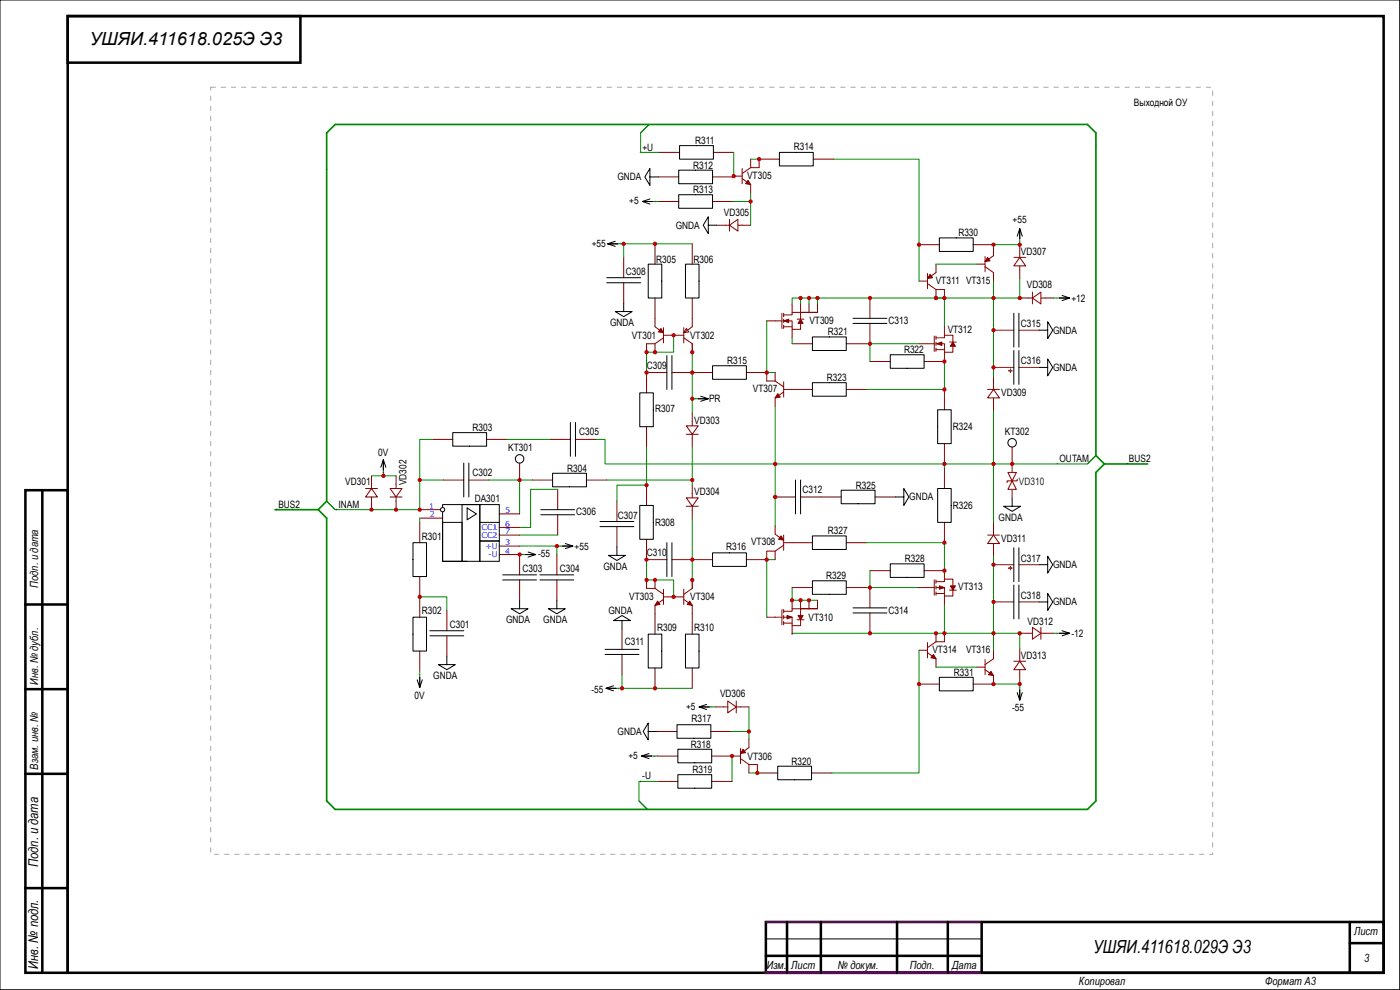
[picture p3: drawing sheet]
<svg xmlns="http://www.w3.org/2000/svg" width="420mm" height="297mm" viewBox="0 0 420 297" stroke-linecap="round" stroke-linejoin="round" font-family="sans-serif">
<g fill="none" stroke="#800" stroke-width=".3">
<path d="M196.6 95.5v2.5l2.5 1.8M199.1 98.3v4.6M196.6 103.1v2.6M199.1 101.3l-2.5 1.8h-2.5M199.1 100.6h2.6M129.8 131.8h6.1M146 131.8h6.1M165.1 131.8h6.1M172.7 131.8h6.1M109.7 146.6h3.6M111.5 146.6l1.8 2.5h-3.6zM111.5 142.7v3.9"/>
<path d="M111.5 149.1v3.8M117.1 146.6h3.5l-1.7 2.5zM117.1 149.1h3.5M118.9 142.7v3.9M118.9 149.1v3.8M126 156.7v6.1M133.1 144h6.1M140.7 144h6.1M159.8 144h6.1M167.4 146.8v6.1M167.4 154.4v6.1M176 144h6.1"/>
<path d="M126 173v12.2M156 166.4v6.1M156 174v6.1M167.1 166.4v6.1M167.1 174v6.1M126 195.3v6.1M134.1 183.1v6.1M134.1 190.8v6.1"/>
</g>
<g fill="none" stroke="#000" stroke-width=".3">
<path d="M135.9 129.8h10.1v4.1h-10.1zM139.2 138.9v10.2M140.7 138.9v10.2M171.2 126.7v10.2M172.7 126.7v10.2M162.3 152.9h10.2M162.3 154.4h10.2M165.9 142h10.1v4.1h-10.1zM124 162.8h4v10.2h-4zM150.9 174h10.1M150.9 172.5h10.1M162.1 174h10.1"/>
<path d="M162.1 172.5h10.1M124 185.2h4v10.1h-4zM129 190.8h10.2M129 189.2h10.2M131.6 199.4h5.1l-2.6 1.5zM134.1 196.9v2.5M153.4 182.6h5.1l-2.5 1.6zM156 180.1v2.5M164.6 182.6h5.1l-2.6 1.6zM167.1 180.1v2.5"/>
</g>
<path d="M129.8 131.8h-3.8v12.2M152.1 131.8h13M111.5 142.7h7.4M133.1 144h-7.1v8.9h-25.4M146.8 144h9.2v10.2M156 144h3.8M167.4 146.8h-8.1v11.4h-3.3M126 179.1h8.1v4M156 163.8h11.1v2.6M156 160.5h11.4" fill="none" stroke="#080" stroke-width=".3"/>
<path d="M198.4 98.6l.7 1.2-1.5-.2z" fill="#800"/>
<g fill="none" stroke="#800" stroke-width=".3">
<path d="M187.2 77.2v6.1M196.6 73.2v6M207.8 73.2v6M187.2 84.8v6.1M196.6 89.4v6.1M198.4 98.6l.7 1.2-1.5-.2zM205.2 98.3v4.6M206 98.6l.8 1-1.6 .2zM207.8 89.4v8.6l-2.6 1.8M194.1 103.1v2.6M200.2 111.8h-6.1v6.1M201.7 111.8h6.1"/>
<path d="M202.7 100.6h2.5M205.2 101.3l2.6 1.8v2.6M194.1 128v6.1M206 127.8h3.5l-1.7 2.5zM206 130.3h3.5M207.8 124v3.8M207.8 130.3v3.8M194.1 145.5v6.1M206 149.4h3.5l-1.7 2.5zM206 151.9h3.5M207.8 145.5v3.9M207.8 151.9v3.8"/>
<path d="M194.1 161.8v6.1h6.1M196.6 174v2.5l2.5 1.8M199.1 179.8l-2.5 1.8v8.6M199.1 179.1h2.6M199.1 176.8v4.6M201.7 167.9h6.1M186.7 188.7v6.1M186.7 196.3v6.1M207.8 184.2v6M196.6 200.4v6.1M207.8 200.4v6.1"/>
</g>
<g fill="none" stroke="#000" stroke-width=".3">
<path d="M194.6 79.2h4v10.2h-4zM205.7 79.2h4.1v10.2h-4.1zM182.1 83.3h10.2M182.1 84.8h10.2M184.7 93.5h5l-2.5 1.5zM187.2 90.9v2.6M192 117.9h4.1v10.1h-4.1zM200.2 106.7v10.1M201.7 106.7v10.1M192 151.6h4.1v10.2h-4.1zM200.2 162.8v10.2M201.7 162.8v10.2"/>
<path d="M181.6 196.3h10.2M181.6 194.8h10.2M184.1 186.2l2.6-1.5 2.5 1.5zM186.7 186.2v2.5M194.6 190.2h4v10.2h-4zM205.7 190.2h4.1v10.2h-4.1z"/>
</g>
<path d="M207.8 73.2h-20.6v4M201.7 100.6h1M202.2 100.6v5.1h-8.1v6.1M207.8 105.7v18.3M207.8 155.7v18.3M194.1 167.9v6.1h8.1v5.1M201.7 179.1h1M186.7 202.4v4.1h21.1" fill="none" stroke="#080" stroke-width=".3"/>
<path d="M197.4 180.3l.7 1.1-1.5 .2z" fill="#800"/>
<path d="M194.1 174v2.5h2.5M202.7 179.1h2.5M205.2 179.8l2.6 1.8v2.6M205.2 176.8v4.6M207.8 174v2.5l-2.6 1.8M197.4 180.3l.7 1.1-1.5 .2z" fill="none" stroke="#800" stroke-width=".3"/>
<path d="M207 180.3l.8 1.3-1.6-.2z" fill="#800"/>
<path d="M207.8 111.8h6.1M224 111.8h6.1M232.7 111.8v2.5l2.5 1.8M235.2 116.8h2.5M235.2 117.6l-2.5 1.8v2.5M235.2 114.6v4.5M185.2 150.4v6.1M185.2 158v6.1M207.8 174v2.5M207.8 167.9h6.1M224 167.9h6.1M207 180.3l.8 1.3-1.6-.2z" fill="none" stroke="#800" stroke-width=".3"/>
<path d="M213.9 109.7h10.1v4.1h-10.1zM180.1 158h10.1M180.1 156.5h10.1M182.6 166.6h5.1l-2.5 1.5zM185.2 164.1v2.5M213.9 165.9h10.1v4h-10.1z" fill="none" stroke="#000" stroke-width=".3"/>
<path d="M194.1 134.1v11.4h-8.9v4.9M207.8 134.1v11.4M182.1 144h25.7" fill="none" stroke="#080" stroke-width=".3"/>
<path d="M233.4 118.1l.8 1-1.5 .3z" fill="#800"/>
<path d="M230.1 111.8v2.5h2.6M233.4 118.1l.8 1-1.5 .3zM232.7 157.7v2.6l2.5 1.8M232.7 165.4v2.5M235.2 163.6l-2.5 1.8h-2.6M235.2 162.8h2.5M235.2 160.5v4.6" fill="none" stroke="#800" stroke-width=".3"/>
<path d="M234.4 160.8l.8 1.3-1.5-.3z" fill="#800"/>
<path d="M230.1 165.4v2.5M234.4 160.8l.8 1.3-1.5-.3z" fill="none" stroke="#800" stroke-width=".3"/>
<path d="M178.8 131.8h2.8v7.4h51.1M232.7 121.9v35.8" fill="none" stroke="#080" stroke-width=".3"/>
<path d="M235.2 96.3l1.5-.5v1z" fill="#800"/>
<path d="M235.2 96.3l1.5-.5v1z" fill="none" stroke="#800" stroke-width=".3"/>
<path d="M240.3 95.8l.7 1.2h-1.5z" fill="#800"/>
<g fill="none" stroke="#800" stroke-width=".3">
<path d="M230.1 96.3h4.6M234.7 94v4.6M235.2 94.5h2.5v-.8h7.7h-5.1v2.1M235.2 96.3h2.5v2.5h2.6v-2.5M235.2 98h2.5M235.2 94v1M235.2 95.8v1M235.2 97.5v1.1M237.7 91.2v2.5M237.7 98.8v2.5M239.3 95.8h2M240.3 95.8l.7 1.2h-1.5z"/>
<path d="M240.3 91.2v2.5M242.8 91.2v2.5M245.4 91.2v2.5M261.1 89.4v6.1M261.1 97v6.1M283.5 98v2.6M237.7 103.1h6.1M237.7 116.8h6.1M254 103.1h6.1M254 116.8h6.1M261.1 108.5h6.1M275.8 103.1h4.6"/>
<path d="M277.4 108.5h6.1M280.4 100.8v4.6M280.9 103.1h2.6v2.6h2.5v-1.8M280.9 101.3h2.6v-.7h2.5v2M280.9 100.8v1.1M280.9 102.6v1M280.9 104.4v1M280.9 104.9h2.6M283.5 105.7v2.5M283.5 116.8v6.1M285 102.6h2M283.5 133.1v6.1"/>
</g>
<path d="M256 95.5h10.2M256 97h10.2M243.8 101.1h10.2v4.1h-10.2zM243.8 114.8h10.2v4.1h-10.2zM267.2 106.4h10.2v4.1h-10.2zM281.4 122.9h4.1v10.2h-4.1z" fill="none" stroke="#000" stroke-width=".3"/>
<path d="M230.1 96.3v15.5h2.6M237.7 91.2v-1.8h45.8v8.6M240.3 89.4v1.8M242.8 89.4v1.8M245.4 89.4v1.8M237.7 101.3v1.8M283.5 108.2v8.6" fill="none" stroke="#080" stroke-width=".3"/>
<path d="M286 102.6l.8 1.3h-1.6z" fill="#800"/>
<path d="M286 102.6l.8 1.3h-1.6z" fill="none" stroke="#800" stroke-width=".3"/>
<path d="M281.2 103.1l1.5-.5v1z" fill="#800"/>
<path d="M281.2 103.1l1.5-.5v1zM283.5 140.5v6.1M283.5 156.7v6.1M237.7 162.8h6.1M237.7 176.3h6.1M254 162.8h6.1M254 176.3h6.1M261.1 171.2h6.1M261.1 176.3v6.1M277.4 171.2h6.1M261.1 183.9v6.1" fill="none" stroke="#800" stroke-width=".3"/>
<path d="M261.1 103.1h14.7M232.7 167.9h-2.6v17.3M237.7 176.3v3.8h7.7M260.1 176.3h15.7M283.5 181.4v8.6h-45.8v.2" fill="none" stroke="#080" stroke-width=".3"/>
<path d="M281.4 146.6h4.1v10.1h-4.1zM243.8 160.8h10.2v4h-10.2zM243.8 174.2h10.2v4.1h-10.2zM267.2 169.2h10.2v4h-10.2zM256 183.9h10.2M256 182.4h10.2" fill="none" stroke="#000" stroke-width=".3"/>
<path d="M236.2 184.7l1.5 .5-1.5 .5z" fill="#800"/>
<path d="M236.2 184.7l1.5 .5-1.5 .5z" fill="none" stroke="#800" stroke-width=".3"/>
<path d="M239.5 184.7h1.5l-.7 1.2z" fill="#800"/>
<g fill="none" stroke="#800" stroke-width=".3">
<path d="M298.2 99.1h6.1M305.8 99.1h6.1M296.4 116.8h3.6M298.2 116.8l1.8 2.6h-3.6zM298.2 113v3.8M298.2 119.4v3.8M232.7 149.1h6.1M240.3 149.1h12.2M262.6 149.1h6.1M298.2 156.7v3.8M296.4 160.5h3.6M298.2 160.5l1.8 2.6h-3.6z"/>
<path d="M298.2 163.1v3.8M230.1 185.2h4.6M234.7 182.9v4.6M235.2 183.4h2.5v-.8h7.7h-5.1v2.1M235.2 185.2h2.5v2.5h2.6v-1.8M235.2 186.9h2.5M235.2 182.9v1M235.2 184.7v1M235.2 186.4v1.1M237.7 180.1v2.5M237.7 187.7v2.5M239.3 185.9h2"/>
<path d="M239.5 184.7h1.5l-.7 1.2zM240.3 180.1v2.5M242.8 180.1v2.5M245.4 180.1v2.5"/>
</g>
<path d="M304.3 94v10.1M305.8 94v10.1M238.8 144v10.2M240.3 144v10.2M252.5 147.1h10.1v4h-10.1zM268.7 149.1h2.6M271.3 146.6l1.5 2.5-1.5 2.5z" fill="none" stroke="#000" stroke-width=".3"/>
<path d="M298.2 110.2h6.1M305.8 110.2h6.1" fill="none" stroke="#8d2323" stroke-width=".3"/>
<path d="M303.3 110.7v1.1z" fill="#8d2323"/>
<path d="M303.3 110.7v1.1z" fill="none" stroke="#8d2323" stroke-width=".3"/>
<path d="M302.8 111.2l1 .1z" fill="#8d2323"/>
<path d="M302.8 111.2l1 .1zM298.2 169.4h6.1M305.8 169.4h6.1" fill="none" stroke="#8d2323" stroke-width=".3"/>
<path d="M304.3 105.2v10.1M305.8 105.2v10.1" fill="none" stroke="#000" stroke-width=".3"/>
<path d="M303.3 169.9v1z" fill="#8d2323"/>
<path d="M303.3 169.9v1z" fill="none" stroke="#8d2323" stroke-width=".3"/>
<path d="M302.8 170.4h1z" fill="#8d2323"/>
<path d="M302.8 170.4h1z" fill="none" stroke="#8d2323" stroke-width=".3"/>
<path d="M311.9 99.1h2.6M314.5 96.5l1.5 2.6-1.5 2.5zM311.9 110.2h2.6M314.5 107.7l1.5 2.5-1.5 2.6zM304.3 164.3v10.2M304.3 175.5v10.2M305.8 164.3v10.2M305.8 175.5v10.2M311.9 169.4h2.6M314.5 178.1l1.5 2.5-1.5 2.5zM314.5 166.9l1.5 2.5-1.5 2.6zM311.9 180.6h2.6" fill="none" stroke="#000" stroke-width=".3"/>
<g fill="none" stroke="#800" stroke-width=".3">
<path d="M304.3 77.2h3.5M306.1 77.2l1.7 2.6h-3.5zM306.1 73.4v3.8M306.1 79.8v3.8M306.1 89.4h3.8M309.9 89.4l2.5-1.8v3.6zM309.9 87.6v3.6M312.4 89.4h3.8M298.2 180.6h6.1M304.3 198.4h3.5M305.8 180.6h6.1M306.1 198.4l1.7 2.5h-3.5z"/>
<path d="M306.1 190h3.8M306.1 194.6v3.8M309.9 188.2l2.5 1.8-2.5 1.8zM312.4 190h3.8M312.4 188.2v3.6M306.1 200.9v3.8"/>
</g>
<path d="M306.1 83.6v5.8h-7.9M298.2 190h7.9v4.6" fill="none" stroke="#080" stroke-width=".3"/>
<path d="M296.4 77.2l.8 1-1.5 .3z" fill="#800"/>
<path d="M280.9 79.2v2.6l-2.5 1.8M293.1 79.2h2.6M295.7 77v4.5M296.4 77.2l.8 1-1.5 .3zM298.2 74.2v2.5l-2.5 1.8M275.8 84.3h2.6M278.4 85.1l2.5 1.8h2.6M278.4 82v4.6M280.9 86.9v2.5M295.7 80l2.5 1.8v2.5" fill="none" stroke="#800" stroke-width=".3"/>
<path d="M306.1 73.4h-7.9v.8" fill="none" stroke="#080" stroke-width=".3"/>
<path d="M279.1 82.3l.8 1-1.5 .3z" fill="#800"/>
<path d="M275.8 73.4h6.1M292.1 73.4h6.1M279.1 82.3l.8 1-1.5 .3zM283.5 86.9v2.5M295.7 197.9v4.5M298.2 195.1v2.5l-2.5 1.8M293.1 200.2h2.6M295.7 200.9l2.5 1.8v2.5" fill="none" stroke="#800" stroke-width=".3"/>
<path d="M250.2 47.8h25.6v36.5M280.9 79.2h12.2M298.2 84.3v5.1h-17.3" fill="none" stroke="#080" stroke-width=".3"/>
<path d="M281.9 71.4h10.2v4h-10.2z" fill="none" stroke="#000" stroke-width=".3"/>
<path d="M297.4 201.4l.8 1.3-1.5-.3z" fill="#800"/>
<path d="M275.8 195.1h2.6M278.4 195.8l2.5 1.8v2.6M278.4 192.8v4.6M280.9 190v2.5l-2.5 1.8M297.4 201.4l.8 1.3-1.5-.3z" fill="none" stroke="#800" stroke-width=".3"/>
<path d="M280.2 196.3l.7 1.3-1.5-.2z" fill="#800"/>
<path d="M220.2 52.8h2.6M222.8 53.6l2.5 1.8v2.5M222.8 50.5v4.6M225.3 47.8v2.5l-2.5 1.8M227.8 47.8h6.1M244.1 47.8h6.1M280.2 196.3l.7 1.3-1.5-.2zM283.5 190v2.5h-2.6M275.8 205.2h6.1M292.1 205.2h6.1" fill="none" stroke="#800" stroke-width=".3"/>
<path d="M298.2 89.4v23.6M232.7 139.2h50.8M298.2 123.2v33.5M298.2 166.9v23.1M275.8 195.1v36.8h-26.1M283.5 190h14.7v5.1M280.9 200.2h12.2M306.1 204.7v.5h-7.9" fill="none" stroke="#080" stroke-width=".3"/>
<path d="M233.9 45.7h10.2v4.1h-10.2zM301.2 151.9h5.1l-2.5 1.5zM303.8 149.4v2.5M281.9 203.2h10.2v4.1h-10.2z" fill="none" stroke="#000" stroke-width=".3"/>
<path d="M224.5 54.1l.8 1.3-1.5-.3z" fill="#800"/>
<g fill="none" stroke="#800" stroke-width=".3">
<path d="M197.6 53.1h6.1M197.9 45.7h6.1M213.9 53.1h6.1M214.1 45.7h6.1M224.5 54.1l.8 1.3-1.5-.3zM227.8 47.8v2.5h-2.5M197.6 60.5h6.1M213.9 60.5h6.1M215.1 67.6h3.8M218.9 67.6l2.6-1.8v3.5zM218.9 65.8v3.5M221.5 67.6h3.8"/>
<path d="M197.1 219.5h6.1M213.4 219.5h6.1M214.6 212.1h3.8M218.4 210.3l2.6 1.8-2.6 1.8zM221 212.1h3.8M221 210.3v3.6M197.4 226.8h6.1M197.4 234.4h6.1M213.6 226.8h8.6M213.6 234.4h6.1M222.2 227.6l2.6 1.8h2.5M222.2 224.5v4.6"/>
<path d="M224.8 221.7v2.6l-2.6 1.8M224.8 229.4v2.5M227.3 231.9h6.1M243.6 231.9h6.1"/>
</g>
<path d="M220.2 45.7v7.4h-.2M225.3 47.8h2.5M225.3 57.9v9.7M224.8 212.1v9.6M219.7 226.8v7.6M224.8 231.9h2.5" fill="none" stroke="#080" stroke-width=".3"/>
<path d="M195.1 50.5v5.1l-1.6-2.5zM195.1 53.1h2.5M203.7 58.4h10.2v4.1h-10.2zM203.7 51.1h10.2v4h-10.2zM204 43.7h10.1v4.1h-10.1zM212.6 65v5.1l-1.5-2.5zM212.6 67.6h2.5M203.2 217.4h10.2v4.1h-10.2zM203.5 224.8h10.1v4.1h-10.1zM203.5 232.4h10.1v4.1h-10.1zM233.4 229.9h10.2v4h-10.2z" fill="none" stroke="#000" stroke-width=".3"/>
<path d="M223 224.8l.8 1-1.6 .3z" fill="#800"/>
<g fill="none" stroke="#800" stroke-width=".3">
<path d="M126 152.9h6.1M126 155.4h6.8M149.9 154.2h6.1M149.9 158.2h6.1M149.9 163.8h6.1M149.9 166.4h6.1M149.9 160.5h6.1M275.8 176.3h4.6M280.4 174v4.6M280.9 176.3h2.6v2.5h2.5v-1.8M280.9 174.5h2.6v-.8h2.5v2.1M280.9 174v1"/>
<path d="M280.9 175.8v1M280.9 177.5v1.1M280.9 178.1h2.6M283.5 171.2v2.5M283.5 178.8v2.6M285 177h2M223 224.8l.8 1-1.6 .3zM227.3 229.4v2.5"/>
</g>
<g fill="none" stroke="#000" stroke-width=".3">
<path d="M132.8 156.7h5.9v11.7h-5.9zM132.8 153.7v14.7h7.4M138.7 151.4h5.3v17h-5.3zM140.2 152.4l2.8 1.8-2.8 1.8zM144 151.4h5.9v10.9h-5.9zM144 151.4h-11.2v.7M144 156.7h5.9M144 162.3h5.9v6.1h-5.9zM194.6 216.9v5.1l-1.6-2.5zM194.6 219.5h2.5"/>
<circle cx="132.8" cy="152.9" r=".64"/>
</g>
<g fill="#000">
<path d="M328.9 136.7l-2.5 2.5zM98 150.4l2.6 2.5z"/>
<path d="M317.5 138.9v.5zM317.2 139.2h.6z"/>
<path d="M338.3 138.9v.5zM338.1 139.2h.5z"/>
<path d="M83.1 152.7v.5zM82.8 152.9h.5z"/>
<path d="M101.1 152.7v.5zM100.8 152.9h.5z"/>
</g>
<path d="M220 60.5h5.3M260.1 116.8h23.4M260.1 103.1h1v5.4M283.5 139.2v1.3M328.9 136.7l-2.5 2.5h-28.2M98 150.4l2.6 2.5M126 155.4v1.3M260.1 162.8h23.4v8.4M261.1 171.2v5.1M219.5 219.5h5.3" fill="none" stroke="#080" stroke-width=".3"/>
<path d="M344.4 139.2h-12.9l-2.6-2.5v-96.8l-2.5-2.6h-225.8l-2.6 2.6v110.5l-2.5 2.5h-13" fill="none" stroke="#080" stroke-width=".51"/>
<path d="M285.2 175.8h1.6l-.8 1.2z" fill="#800"/>
<path d="M285.2 175.8h1.6l-.8 1.2z" fill="none" stroke="#800" stroke-width=".3"/>
<path d="M281.9 175.8l1.6 .5-1.6 .5z" fill="#800"/>
<path d="M281.9 175.8l1.6 .5-1.6 .5z" fill="none" stroke="#800" stroke-width=".3"/>
<g fill="none" stroke="#080" stroke-width=".3">
<path d="M192.3 39.9v5.8h5.6M185.4 73.2h1.8M195.8 60.5h1.8M306.1 71.6v1.8M316.2 89.4h1.8M207.8 119.6h1.7M115.1 141v1.7M156 166.4h1.7M167.1 163.8h1.8M316.2 190h1.8M126 201.4v1.8M184.9 206.5h1.8"/>
<path d="M212.9 212.1h1.7M306.1 205.2v1.8M195.6 226.8h1.8"/>
</g>
<g fill="#000">
<path d="M192.3 45.5v.5zM192 45.7h.5z"/>
<path d="M186.2 72.9v.5zM185.9 73.2h.5z"/>
<path d="M196.6 60.2v.5zM196.3 60.5h.5z"/>
<path d="M306.1 72.1v.5zM305.8 72.4h.5z"/>
<path d="M317.2 89.2v.5zM317 89.4h.5z"/>
<path d="M208.8 119.4v.5zM208.5 119.6h.5z"/>
<path d="M115.1 141.5v.5zM114.8 141.7h.5z"/>
<path d="M156.7 166.1v.5zM156.5 166.4h.5z"/>
<path d="M168.1 163.6v.5zM167.9 163.8h.5z"/>
<path d="M317.2 189.7v.5zM317 190h.5z"/>
<path d="M126 202.2v.5zM125.7 202.4h.5z"/>
<path d="M185.7 206.2v.6zM185.4 206.5h.5z"/>
<path d="M213.6 211.8v.5zM213.4 212.1h.5z"/>
<path d="M306.1 206v.5zM305.8 206.2h.5z"/>
<path d="M196.3 226.6v.5zM196.1 226.8h.5z"/>
</g>
<g fill="none" stroke="#000" stroke-width=".3">
<path d="M195.1 59.7l-2.3 .8h3h-3l2.3 .7M184.7 72.4l-2.3 .8h3h-3l2.3 .7M305.3 70.9l.8-2.3v3v-3l.7 2.3M318.8 88.6l2.3 .8h-3.1h3.1l-2.3 .8M210.3 118.9l2.3 .7h-3.1h3.1l-2.3 .8M114.3 140.2l.8-2.3v3.1v-3.1l.7 2.3M158.5 165.6l2.3 .8h-3.1h3.1l-2.3 .7M169.7 163.1l2.3 .7h-3.1h3.1l-2.3 .8M318.8 189.2l2.3 .8h-3.1h3.1l-2.3 .8M125.2 204l.8 2.2v-3v3l.7-2.2M184.2 205.7l-2.3 .8h3h-3l2.3 .8M212.1 211.3l-2.3 .8h3.1h-3.1l2.3 .8"/>
<path d="M305.3 207.8l.8 2.3v-3.1v3.1l.7-2.3M194.8 226.1l-2.3 .7h3.1h-3.1l2.3 .8"/>
</g>
<path d="M66.3 26h1.5v.3h-1.5zM69.3 26h1.6v.3h-1.6zM72.4 26h1.5v.3h-1.5zM75.4 26h1.6v.3h-1.6zM78.5 26h1.5v.3h-1.5zM81.5 26h1.6v.3h-1.6zM84.6 26h1.5v.3h-1.5zM87.6 26h1.6v.3h-1.6zM90.7 26h1.5v.3h-1.5zM93.7 26h1.5v.3h-1.5zM96.8 26h1.5v.3h-1.5zM99.8 26h1.5v.3h-1.5zM102.9 26h1.5v.3h-1.5zM105.9 26h1.5v.3h-1.5zM109 26h1.5v.3h-1.5zM112 26h1.5v.3h-1.5zM115.1 26h1.5v.3h-1.5zM118.1 26h1.5v.3h-1.5zM121.2 26h1.5v.3h-1.5zM124.2 26h1.5v.3h-1.5zM127.3 26h1.5v.3h-1.5zM130.3 26h1.5v.3h-1.5zM133.3 26h1.6v.3h-1.6zM136.4 26h1.5v.3h-1.5zM139.4 26h1.6v.3h-1.6zM142.5 26h1.5v.3h-1.5zM145.5 26h1.6v.3h-1.6zM148.6 26h1.5v.3h-1.5zM151.6 26h1.6v.3h-1.6zM154.7 26h1.5v.3h-1.5zM157.7 26h1.6v.3h-1.6zM160.8 26h1.5v.3h-1.5zM163.8 26h1.6v.3h-1.6zM166.9 26h1.5v.3h-1.5zM169.9 26h1.5v.3h-1.5zM173 26h1.5v.3h-1.5zM176 26h1.5v.3h-1.5zM179.1 26h1.5v.3h-1.5zM182.1 26h1.5v.3h-1.5zM185.2 26h1.5v.3h-1.5zM188.2 26h1.5v.3h-1.5zM191.3 26h1.5v.3h-1.5zM194.3 26h1.5v.3h-1.5zM197.4 26h1.5v.3h-1.5zM200.4 26h1.5v.3h-1.5zM203.5 26h1.5v.3h-1.5zM206.5 26h1.5v.3h-1.5zM209.5 26h1.6v.3h-1.6zM212.6 26h1.5v.3h-1.5zM215.6 26h1.6v.3h-1.6zM218.7 26h1.5v.3h-1.5zM221.7 26h1.6v.3h-1.6zM224.8 26h1.5v.3h-1.5zM227.8 26h1.6v.3h-1.6zM230.9 26h1.5v.3h-1.5zM233.9 26h1.6v.3h-1.6zM237 26h1.5v.3h-1.5zM240 26h1.6v.3h-1.6zM243.1 26h1.5v.3h-1.5zM246.1 26h1.5v.3h-1.5zM249.2 26h1.5v.3h-1.5zM252.2 26h1.5v.3h-1.5zM255.3 26h1.5v.3h-1.5zM258.3 26h1.5v.3h-1.5zM261.4 26h1.5v.3h-1.5zM264.4 26h1.5v.3h-1.5zM267.5 26h1.5v.3h-1.5zM270.5 26h1.5v.3h-1.5zM273.6 26h1.5v.3h-1.5zM276.6 26h1.5v.3h-1.5zM279.7 26h1.5v.3h-1.5zM282.7 26h1.5v.3h-1.5zM285.7 26h1.6v.3h-1.6zM288.8 26h1.5v.3h-1.5zM291.8 26h1.6v.3h-1.6zM294.9 26h1.5v.3h-1.5zM297.9 26h1.6v.3h-1.6zM301 26h1.5v.3h-1.5zM304 26h1.6v.3h-1.6zM307.1 26h1.5v.3h-1.5zM310.1 26h1.6v.3h-1.6zM313.2 26h1.5v.3h-1.5zM316.2 26h1.6v.3h-1.6zM319.3 26h1.5v.3h-1.5zM322.3 26h1.5v.3h-1.5zM325.4 26h1.5v.3h-1.5zM328.4 26h1.5v.3h-1.5zM331.5 26h1.5v.3h-1.5zM334.5 26h1.5v.3h-1.5zM337.6 26h1.5v.3h-1.5zM340.6 26h1.5v.3h-1.5zM343.7 26h1.5v.3h-1.5zM346.7 26h1.5v.3h-1.5zM349.8 26h1.5v.3h-1.5zM352.8 26h1.5v.3h-1.5zM355.9 26h1.5v.3h-1.5zM358.9 26h1.5v.3h-1.5zM361.9 26h1.6v.3h-1.6zM363.9 27.2h.2v1.5h-.2zM363.9 30.2h.2v1.6h-.2zM363.9 33.3h.2v1.5h-.2zM363.9 36.3h.2v1.5h-.2zM363.9 39.4h.2v1.5h-.2zM363.9 42.4h.2v1.5h-.2zM363.9 45.5h.2v1.5h-.2zM363.9 48.5h.2v1.5h-.2zM363.9 51.6h.2v1.5h-.2zM363.9 54.6h.2v1.5h-.2zM363.9 57.7h.2v1.5h-.2zM363.9 60.7h.2v1.5h-.2zM363.9 63.8h.2v1.5h-.2zM363.9 66.8h.2v1.5h-.2zM363.9 69.9h.2v1.5h-.2zM363.9 72.9h.2v1.5h-.2zM363.9 75.9h.2v1.6h-.2zM363.9 79h.2v1.5h-.2zM363.9 82h.2v1.6h-.2zM363.9 85.1h.2v1.5h-.2zM363.9 88.1h.2v1.6h-.2zM363.9 91.2h.2v1.5h-.2zM363.9 94.2h.2v1.6h-.2zM363.9 97.3h.2v1.5h-.2zM363.9 100.3h.2v1.6h-.2zM363.9 103.4h.2v1.5h-.2zM363.9 106.4h.2v1.6h-.2zM363.9 109.5h.2v1.5h-.2zM363.9 112.5h.2v1.5h-.2zM363.9 115.6h.2v1.5h-.2zM363.9 118.6h.2v1.5h-.2zM363.9 121.7h.2v1.5h-.2zM363.9 124.7h.2v1.5h-.2zM363.9 127.8h.2v1.5h-.2zM363.9 130.8h.2v1.5h-.2zM363.9 133.9h.2v1.5h-.2zM363.9 136.9h.2v1.5h-.2zM363.9 140h.2v1.5h-.2zM363.9 143h.2v1.5h-.2zM363.9 146.1h.2v1.5h-.2zM363.9 149.1h.2v1.5h-.2zM363.9 152.1h.2v1.6h-.2zM363.9 155.2h.2v1.5h-.2zM363.9 158.2h.2v1.6h-.2zM363.9 161.3h.2v1.5h-.2zM363.9 164.3h.2v1.6h-.2zM363.9 167.4h.2v1.5h-.2zM363.9 170.4h.2v1.6h-.2zM363.9 173.5h.2v1.5h-.2zM363.9 176.5h.2v1.6h-.2zM363.9 179.6h.2v1.5h-.2zM363.9 182.6h.2v1.6h-.2zM363.9 185.7h.2v1.5h-.2zM363.9 188.7h.2v1.5h-.2zM363.9 191.8h.2v1.5h-.2zM363.9 194.8h.2v1.5h-.2zM363.9 197.9h.2v1.5h-.2zM363.9 200.9h.2v1.5h-.2zM363.9 204h.2v1.5h-.2zM363.9 207h.2v1.5h-.2zM363.9 210.1h.2v1.5h-.2zM363.9 213.1h.2v1.5h-.2zM363.9 216.2h.2v1.5h-.2zM363.9 219.2h.2v1.5h-.2zM363.9 222.3h.2v1.5h-.2zM363.9 225.3h.2v1.5h-.2zM363.9 228.3h.2v1.6h-.2zM363.9 231.4h.2v1.5h-.2zM363.9 234.4h.2v1.6h-.2zM363.9 237.5h.2v1.5h-.2zM363.9 240.5h.2v1.6h-.2zM363.9 243.6h.2v1.5h-.2zM363.9 246.6h.2v1.6h-.2zM363.9 249.7h.2v1.5h-.2zM363.9 252.7h.2v1.6h-.2zM363 256.2l1 .1-.1-.5h.2v.6h-1.1zM359.9 256.2h1.5v.2h-1.5zM356.9 256.2h1.5v.2h-1.5zM353.8 256.2h1.5v.2h-1.5zM350.8 256.2h1.5v.2h-1.5zM347.7 256.2h1.5v.2h-1.5zM344.7 256.2h1.5v.2h-1.5zM341.6 256.2h1.6v.2h-1.6zM338.6 256.2h1.5v.2h-1.5zM335.5 256.2h1.6v.2h-1.6zM332.5 256.2h1.5v.2h-1.5zM329.4 256.2h1.6v.2h-1.6zM326.4 256.2h1.5v.2h-1.5zM323.3 256.2h1.6v.2h-1.6zM320.3 256.2h1.5v.2h-1.5zM317.2 256.2h1.6v.2h-1.6zM314.2 256.2h1.5v.2h-1.5zM311.1 256.2h1.6v.2h-1.6zM308.1 256.2h1.5v.2h-1.5zM305.1 256.2h1.5v.2h-1.5zM302 256.2h1.5v.2h-1.5zM299 256.2h1.5v.2h-1.5zM295.9 256.2h1.5v.2h-1.5zM292.9 256.2h1.5v.2h-1.5zM289.8 256.2h1.5v.2h-1.5zM286.8 256.2h1.5v.2h-1.5zM283.7 256.2h1.5v.2h-1.5zM280.7 256.2h1.5v.2h-1.5zM277.6 256.2h1.5v.2h-1.5zM274.6 256.2h1.5v.2h-1.5zM271.5 256.2h1.5v.2h-1.5zM268.5 256.2h1.5v.2h-1.5zM265.4 256.2h1.6v.2h-1.6zM262.4 256.2h1.5v.2h-1.5zM259.3 256.2h1.6v.2h-1.6zM256.3 256.2h1.5v.2h-1.5zM253.2 256.2h1.6v.2h-1.6zM250.2 256.2h1.5v.2h-1.5zM247.1 256.2h1.6v.2h-1.6zM244.1 256.2h1.5v.2h-1.5zM241 256.2h1.6v.2h-1.6zM238 256.2h1.5v.2h-1.5zM234.9 256.2h1.6v.2h-1.6zM231.9 256.2h1.5v.2h-1.5zM228.9 256.2h1.5v.2h-1.5zM225.8 256.2h1.5v.2h-1.5zM222.8 256.2h1.5v.2h-1.5zM219.7 256.2h1.5v.2h-1.5zM216.7 256.2h1.5v.2h-1.5zM213.6 256.2h1.5v.2h-1.5zM210.6 256.2h1.5v.2h-1.5zM207.5 256.2h1.5v.2h-1.5zM204.5 256.2h1.5v.2h-1.5zM201.4 256.2h1.5v.2h-1.5zM198.4 256.2h1.5v.2h-1.5zM195.3 256.2h1.5v.2h-1.5zM192.3 256.2h1.5v.2h-1.5zM189.2 256.2h1.6v.2h-1.6zM186.2 256.2h1.5v.2h-1.5zM183.1 256.2h1.6v.2h-1.6zM180.1 256.2h1.5v.2h-1.5zM177 256.2h1.6v.2h-1.6zM174 256.2h1.5v.2h-1.5zM170.9 256.2h1.6v.2h-1.6zM167.9 256.2h1.5v.2h-1.5zM164.8 256.2h1.6v.2h-1.6zM161.8 256.2h1.5v.2h-1.5zM158.7 256.2h1.6v.2h-1.6zM155.7 256.2h1.5v.2h-1.5zM152.7 256.2h1.5v.2h-1.5zM149.6 256.2h1.5v.2h-1.5zM146.6 256.2h1.5v.2h-1.5zM143.5 256.2h1.5v.2h-1.5zM140.5 256.2h1.5v.2h-1.5zM137.4 256.2h1.5v.2h-1.5zM134.4 256.2h1.5v.2h-1.5zM131.3 256.2h1.5v.2h-1.5zM128.3 256.2h1.5v.2h-1.5zM125.2 256.2h1.5v.2h-1.5zM122.2 256.2h1.5v.2h-1.5zM119.1 256.2h1.5v.2h-1.5zM116.1 256.2h1.5v.2h-1.5zM113 256.2h1.6v.2h-1.6zM110 256.2h1.5v.2h-1.5zM106.9 256.2h1.6v.2h-1.6zM103.9 256.2h1.5v.2h-1.5zM100.8 256.2h1.6v.2h-1.6zM97.8 256.2h1.5v.2h-1.5zM94.7 256.2h1.6v.2h-1.6zM91.7 256.2h1.5v.2h-1.5zM88.6 256.2h1.6v.2h-1.6zM85.6 256.2h1.5v.2h-1.5zM82.5 256.2h1.6v.2h-1.6zM79.5 256.2h1.5v.2h-1.5zM76.5 256.2h1.5v.2h-1.5zM73.4 256.2h1.5v.2h-1.5zM70.4 256.2h1.5v.2h-1.5zM67.3 256.2h1.5v.2h-1.5zM64.3 256.2h1.5v.2h-1.5zM63.1 254.3h.3v1.5h-.3zM63.1 251.2h.3v1.5h-.3zM63.1 248.2h.3v1.5h-.3zM63.1 245.1h.3v1.5h-.3zM63.1 242.1h.3v1.5h-.3zM63.1 239h.3v1.5h-.3zM63.1 236h.3v1.5h-.3zM63.1 232.9h.3v1.5h-.3zM63.1 229.9h.3v1.5h-.3zM63.1 226.8h.3v1.5h-.3zM63.1 223.8h.3v1.5h-.3zM63.1 220.7h.3v1.6h-.3zM63.1 217.7h.3v1.5h-.3zM63.1 214.6h.3v1.6h-.3zM63.1 211.6h.3v1.5h-.3zM63.1 208.5h.3v1.6h-.3zM63.1 205.5h.3v1.5h-.3zM63.1 202.4h.3v1.6h-.3zM63.1 199.4h.3v1.5h-.3zM63.1 196.3h.3v1.6h-.3zM63.1 193.3h.3v1.5h-.3zM63.1 190.2h.3v1.6h-.3zM63.1 187.2h.3v1.5h-.3zM63.1 184.2h.3v1.5h-.3zM63.1 181.1h.3v1.5h-.3zM63.1 178.1h.3v1.5h-.3zM63.1 175h.3v1.5h-.3zM63.1 172h.3v1.5h-.3zM63.1 168.9h.3v1.5h-.3zM63.1 165.9h.3v1.5h-.3zM63.1 162.8h.3v1.5h-.3zM63.1 159.8h.3v1.5h-.3zM63.1 156.7h.3v1.5h-.3zM63.1 153.7h.3v1.5h-.3zM63.1 150.6h.3v1.5h-.3zM63.1 147.6h.3v1.5h-.3zM63.1 144.5h.3v1.6h-.3zM63.1 141.5h.3v1.5h-.3zM63.1 138.4h.3v1.6h-.3zM63.1 135.4h.3v1.5h-.3zM63.1 132.3h.3v1.6h-.3zM63.1 129.3h.3v1.5h-.3zM63.1 126.2h.3v1.6h-.3zM63.1 123.2h.3v1.5h-.3zM63.1 120.1h.3v1.6h-.3zM63.1 117.1h.3v1.5h-.3zM63.1 114h.3v1.6h-.3zM63.1 111h.3v1.5h-.3zM63.1 108h.3v1.5h-.3zM63.1 104.9h.3v1.5h-.3zM63.1 101.9h.3v1.5h-.3zM63.1 98.8h.3v1.5h-.3zM63.1 95.8h.3v1.5h-.3zM63.1 92.7h.3v1.5h-.3zM63.1 89.7h.3v1.5h-.3zM63.1 86.6h.3v1.5h-.3zM63.1 83.6h.3v1.5h-.3zM63.1 80.5h.3v1.5h-.3zM63.1 77.5h.3v1.5h-.3zM63.1 74.4h.3v1.5h-.3zM63.1 71.4h.3v1.5h-.3zM63.1 68.3h.3v1.6h-.3zM63.1 65.3h.3v1.5h-.3zM63.1 62.2h.3v1.6h-.3zM63.1 59.2h.3v1.5h-.3zM63.1 56.1h.3v1.6h-.3zM63.1 53.1h.3v1.5h-.3zM63.1 50h.3v1.6h-.3zM63.1 47h.3v1.5h-.3zM63.1 43.9h.3v1.6h-.3zM63.1 40.9h.3v1.5h-.3zM63.1 37.8h.3v1.6h-.3zM63.1 34.8h.3v1.5h-.3zM63.1 31.8h.3v1.5h-.3zM63.1 28.7h.3v1.5h-.3zM63.1 26h1.7v.3l-1.6-.1 .2 1h-.3z" fill="#999"/>
<g fill="#000">
<path d="M194.8 37.3l-2.5 2.6zM191.8 240.3l2.5 2.5z"/>
<path d="M192.3 234.2v.5zM192 234.4h.5z"/>
</g>
<path d="M194.8 37.3l-2.5 2.6M283.5 139.2h14.7M197.4 234.4h-5.6v5.9l2.5 2.5" fill="none" stroke="#080" stroke-width=".3"/>
<path d="M331.5 139.2l-2.6 2.5v98.6l-2.5 2.5h-225.8l-2.6-2.5v-84.9l-2.5-2.5" fill="none" stroke="#080" stroke-width=".51"/>
<path d="M420.1 0h-420.1v296.9h420.1M229.9 281.7h64.7" fill="none" stroke="#000" stroke-width=".3"/>
<path d="M20.3 4.8h395v287h-395zM20.3 4.8h69.9v14h-69.9zM7.6 147.1h12.7v144.7h-12.7zM229.9 276.6h185.4v15.2h-185.4z" fill="none" stroke="#000" stroke-width=".76" stroke-linecap="butt"/>
<path d="M229.9 291.8h64.7" fill="none" stroke="#800080" stroke-width=".76"/>
<g fill="none" stroke="#000" stroke-width=".76">
<path d="M12.7 147.1v144.7M7.6 181.4h12.7M7.6 206.8h12.7M7.6 232.2h12.7M7.6 266.4h12.7M236.2 276.6v15.2M246.4 276.6v15.2M269.2 276.6v15.2M284.5 276.6v15.2M294.6 276.6v15.2M405.1 276.6v15.2M229.9 286.8h64.7"/>
<path d="M405.1 283h10.2"/>
</g>
<path d="M229.9 276.6h64.7" fill="none" stroke="#800080" stroke-width=".3"/>
<path d="M302.5 141.7h2.6l-1.3 2.6zM303.8 144.3l1.3 2.5h-2.6zM305.3 143.8v.5h-3v.5" fill="none" stroke="#800" stroke-width=".3"/>
<path d="M303.8 139.2v2.5M303.8 146.8v2.6" fill="none" stroke="#8d2323" stroke-width=".3"/>
<g fill="#c00">
<circle cx="126" cy="179.1" r=".64"/>
<circle cx="126" cy="144" r=".64"/>
<circle cx="207.8" cy="105.7" r=".64"/>
<circle cx="194.1" cy="105.7" r=".64"/>
<circle cx="202.2" cy="100.6" r=".64"/>
<circle cx="196.6" cy="105.7" r=".64"/>
<circle cx="194.1" cy="111.8" r=".64"/>
<circle cx="207.8" cy="111.8" r=".64"/>
<circle cx="207.8" cy="167.9" r=".64"/>
<circle cx="194.1" cy="167.9" r=".64"/>
<circle cx="202.2" cy="179.1" r=".64"/>
<circle cx="196.6" cy="174" r=".64"/>
<circle cx="194.1" cy="174" r=".64"/>
<circle cx="207.8" cy="174" r=".64"/>
<circle cx="194.1" cy="145.5" r=".64"/>
<circle cx="207.8" cy="144" r=".64"/>
<circle cx="196.6" cy="73.2" r=".64"/>
<circle cx="196.6" cy="206.5" r=".64"/>
<circle cx="240.3" cy="89.4" r=".64"/>
<circle cx="242.8" cy="89.4" r=".64"/>
<circle cx="245.4" cy="89.4" r=".64"/>
<circle cx="230.1" cy="111.8" r=".64"/>
<circle cx="230.1" cy="167.9" r=".64"/>
<circle cx="240.3" cy="180.1" r=".64"/>
<circle cx="242.8" cy="180.1" r=".64"/>
<circle cx="232.7" cy="149.1" r=".64"/>
<circle cx="298.2" cy="73.4" r=".64"/>
<circle cx="283.5" cy="89.4" r=".64"/>
<circle cx="280.9" cy="89.4" r=".64"/>
<circle cx="306.1" cy="89.4" r=".64"/>
<circle cx="298.2" cy="89.4" r=".64"/>
<circle cx="280.9" cy="190" r=".64"/>
<circle cx="283.5" cy="190" r=".64"/>
<circle cx="298.2" cy="205.2" r=".64"/>
<circle cx="298.2" cy="190" r=".64"/>
<circle cx="306.1" cy="190" r=".64"/>
<circle cx="298.2" cy="99.1" r=".64"/>
<circle cx="298.2" cy="110.2" r=".64"/>
<circle cx="298.2" cy="169.4" r=".64"/>
<circle cx="298.2" cy="180.6" r=".64"/>
<circle cx="187.2" cy="73.2" r=".64"/>
<circle cx="220.2" cy="52.8" r=".64"/>
<circle cx="227.8" cy="47.8" r=".64"/>
<circle cx="219.7" cy="226.8" r=".64"/>
<circle cx="227.3" cy="231.9" r=".64"/>
<circle cx="111.5" cy="152.9" r=".64"/>
<circle cx="126" cy="152.9" r=".64"/>
<circle cx="156" cy="144" r=".64"/>
<circle cx="118.9" cy="152.9" r=".64"/>
<circle cx="275.8" cy="73.4" r=".64"/>
<circle cx="275.8" cy="205.2" r=".64"/>
<circle cx="224.8" cy="219.5" r=".64"/>
<circle cx="225.3" cy="60.5" r=".64"/>
<circle cx="283.5" cy="108.5" r=".64"/>
<circle cx="261.1" cy="103.1" r=".64"/>
<circle cx="261.1" cy="89.4" r=".64"/>
<circle cx="237.7" cy="180.1" r=".64"/>
<circle cx="261.1" cy="190" r=".64"/>
<circle cx="261.1" cy="176.3" r=".64"/>
<circle cx="283.5" cy="171.2" r=".64"/>
<circle cx="283.5" cy="162.8" r=".64"/>
<circle cx="232.7" cy="139.2" r=".64"/>
<circle cx="303.8" cy="139.2" r=".64"/>
<circle cx="115.1" cy="142.7" r=".64"/>
<circle cx="306.1" cy="73.4" r=".64"/>
<circle cx="207.8" cy="119.6" r=".64"/>
<circle cx="167.1" cy="163.8" r=".64"/>
<circle cx="156" cy="166.4" r=".64"/>
<circle cx="306.1" cy="205.2" r=".64"/>
<circle cx="186.7" cy="206.5" r=".64"/>
<circle cx="283.5" cy="116.8" r=".64"/>
<circle cx="283.5" cy="139.2" r=".64"/>
<circle cx="298.2" cy="139.2" r=".64"/>
</g>
<g fill="none" stroke="#000" stroke-width=".3">
<circle cx="156" cy="137.7" r="1.27"/>
<circle cx="303.8" cy="132.8" r="1.27"/>
</g>
<path d="M156 138.9v5.1M303.8 134.1v5.1" fill="none" stroke="#800" stroke-width=".3"/>
<g font-size="5.4">
<text x="26.9" y="13.5">УШЯИ.411618.025Э Э3</text>
<text x="328.2" y="286">УШЯИ.411618.029Э Э3</text>
</g>
<g font-size="4.1">
<text x="11.4" y="260.1" transform="rotate(-90 11.4 260.1)">Подп. и дата</text>
<text x="11.4" y="290.6" transform="rotate(-90 11.4 290.6)">Инв. № подл.</text>
</g>
<g font-size="3.4">
<text x="11.4" y="176.3" transform="rotate(-90 11.4 176.3)">Подп. и дата</text>
<text x="11.4" y="205.5" transform="rotate(-90 11.4 205.5)">Инв. № дубл.</text>
<text x="11.4" y="230.9" transform="rotate(-90 11.4 230.9)">Взам. инв. №</text>
<text x="406.4" y="280.4">Лист</text>
<text x="230.1" y="290.6">Изм.</text>
<text x="237.5" y="290.6">Лист</text>
<text x="251.5" y="290.6">№ докум.</text>
<text x="273" y="290.6">Подп.</text>
<text x="285.7" y="290.6">Дата</text>
<text x="409.4" y="288.5">3</text>
<text x="323.8" y="295.4">Копировал</text>
<text x="379.7" y="295.7">Формат А3</text>
</g>
<g font-size="3">
<text x="340.4" y="31.8">Выходной ОУ</text>
<text x="192.8" y="45.3">+U</text>
<text x="208.7" y="43.3">R311</text>
<text x="238.3" y="45">R314</text>
<text x="208.1" y="50.6">R312</text>
<text x="224.2" y="53.6">VT305</text>
<text x="185.3" y="54.1">GNDA</text>
<text x="208.1" y="58">R313</text>
<text x="188.9" y="61.3">+5</text>
<text x="217.3" y="64.8">VD305</text>
<text x="202.8" y="68.6">GNDA</text>
<text x="287.6" y="70.9">R330</text>
<text x="303.9" y="67.1">+55</text>
<text x="177.6" y="74.2">+55</text>
<text x="306.4" y="76.5">VD307</text>
<text x="187.8" y="82.6">C308</text>
<text x="197" y="78.8">R305</text>
<text x="208.1" y="78.8">R306</text>
<text x="280.9" y="85.2">VT311 VT315</text>
<text x="308.2" y="86.4">VD308</text>
<text x="321.6" y="90.5">+12</text>
<text x="183.1" y="97.9">GNDA</text>
<text x="189.6" y="101.8">VT301</text>
<text x="207.1" y="101.7">VT302</text>
<text x="242.9" y="97.1">VT309</text>
<text x="248.5" y="100.6">R321</text>
<text x="266.7" y="97.1">C313</text>
<text x="284.4" y="99.9">VT312</text>
<text x="306.4" y="98.1">C315</text>
<text x="316.1" y="100.1">GNDA</text>
<text x="271.3" y="106">R322</text>
<text x="194.1" y="110.6">C309</text>
<text x="218.2" y="109.3">R315</text>
<text x="306.4" y="109.3">C316</text>
<text x="316.1" y="111.2">GNDA</text>
<text x="225.9" y="117.7">VT307</text>
<text x="248.2" y="114.4">R323</text>
<text x="300.5" y="118.9">VD309</text>
<text x="196.7" y="123.5">R307</text>
<text x="212.8" y="120.7">PR</text>
<text x="141.8" y="129.3">R303</text>
<text x="173.8" y="130.6">C305</text>
<text x="208.4" y="127.1">VD303</text>
<text x="286" y="129.1">R324</text>
<text x="301.6" y="130.6">KT302</text>
<text x="113.5" y="136.7">0V</text>
<text x="152.5" y="135.4">KT301</text>
<text x="141.8" y="142.8">C302</text>
<text x="170.2" y="141.5">R304</text>
<text x="318" y="138.6">OUTAM</text>
<text x="338.8" y="138.6">BUS2</text>
<text x="103.6" y="145.6">VD301</text>
<text x="122" y="145.6" transform="rotate(-90 122 145.6)">VD302</text>
<text x="208.4" y="148.4">VD304</text>
<text x="240.9" y="147.9">C312</text>
<text x="256.9" y="146.6">R325</text>
<text x="83.6" y="152.3">BUS2</text>
<text x="101.6" y="152.3">INAM</text>
<text x="142.5" y="150.7">DA301</text>
<text x="173" y="154.5">C306</text>
<text x="185.5" y="155.8">C307</text>
<text x="272.9" y="150.1">GNDA</text>
<text x="286" y="152.7">R326</text>
<text x="126.6" y="161.9">R301</text>
<text x="196.6" y="157.7">R308</text>
<text x="248.5" y="160.3">R327</text>
<text x="299.7" y="156.3">GNDA</text>
<text x="161.5" y="167.2">-55</text>
<text x="172.5" y="164.9">+55</text>
<text x="194.1" y="166.7">C310</text>
<text x="218" y="165.2">R316</text>
<text x="225.4" y="163.4">VT308</text>
<text x="300.5" y="162.6">VD311</text>
<text x="156.8" y="171.5">C303</text>
<text x="168" y="171.5">C304</text>
<text x="181.1" y="171">GNDA</text>
<text x="248" y="173.8">R329</text>
<text x="271.6" y="168.7">R328</text>
<text x="306.4" y="168.5">C317</text>
<text x="316.1" y="170.4">GNDA</text>
<text x="188.9" y="179.9">VT303</text>
<text x="207.1" y="179.9">VT304</text>
<text x="287.6" y="177.1">VT313</text>
<text x="306.4" y="179.6">C318</text>
<text x="126.6" y="184.2">R302</text>
<text x="182.6" y="184.1">GNDA</text>
<text x="266.7" y="184.1">C314</text>
<text x="316.1" y="181.6">GNDA</text>
<text x="135" y="188.3">C301</text>
<text x="151.9" y="187">GNDA</text>
<text x="163.1" y="187">GNDA</text>
<text x="197.2" y="189.3">R309</text>
<text x="208.4" y="189.3">R310</text>
<text x="242.7" y="186.2">VT310</text>
<text x="308.4" y="187.5">VD312</text>
<text x="321.6" y="191.1">-12</text>
<text x="187.6" y="193.6">C311</text>
<text x="279.9" y="195.9">VT314</text>
<text x="289.9" y="195.9">VT316</text>
<text x="306.4" y="197.7">VD313</text>
<text x="130" y="203.8">GNDA</text>
<text x="286.3" y="202.8">R331</text>
<text x="124.4" y="209.6">0V</text>
<text x="177.5" y="207.8">-55</text>
<text x="216.1" y="209">VD306</text>
<text x="205.9" y="212.9">+5</text>
<text x="303.8" y="213.4">-55</text>
<text x="185.4" y="220.5">GNDA</text>
<text x="207.6" y="216.7">R317</text>
<text x="188.6" y="227.7">+5</text>
<text x="207.3" y="224.3">R318</text>
<text x="192.8" y="233.8">-U</text>
<text x="207.8" y="232">R319</text>
<text x="224.4" y="228">VT306</text>
<text x="237.5" y="229.4">R320</text>
</g>
<text font-size="3" fill="#000080" x="305.8" y="145.4">VD310</text>
<g font-size="2.4" fill="#fff">
<text x="193.5" y="62.7">+5</text>
<text x="305.4" y="71.9" transform="rotate(-90 305.4 71.9)">+55</text>
<text x="181.9" y="75.4">+55</text>
<text x="317.8" y="88.8">+12</text>
<text x="209.3" y="119">PR</text>
<text x="114.4" y="141.2" transform="rotate(-90 114.4 141.2)">0V</text>
<text x="157.2" y="165.7">-55</text>
<text x="168.7" y="163.2">+55</text>
<text x="317.8" y="189.4">-12</text>
<text x="128.2" y="205.9" transform="rotate(-90 128.2 205.9)">0V</text>
<text x="182" y="208.7">-55</text>
<text x="308.3" y="209.9" transform="rotate(-90 308.3 209.9)">-55</text>
<text x="210.6" y="214.3">+5</text>
<text x="193.3" y="229.1">+5</text>
</g>
<g font-size="2.4" fill="#00f">
<text x="128.8" y="152.7">1</text>
<text x="129" y="155.2">2</text>
<text x="151.6" y="153.9">5</text>
<text x="144.5" y="159">CC1</text>
<text x="144.5" y="161.3">CC2</text>
<text x="151.6" y="158">6</text>
<text x="151.6" y="160.3">7</text>
<text x="145.7" y="164.6">+U</text>
<text x="146.5" y="167.1">-U</text>
<text x="151.6" y="163.6">3</text>
<text x="151.6" y="166.1">4</text>
</g>
</svg>
